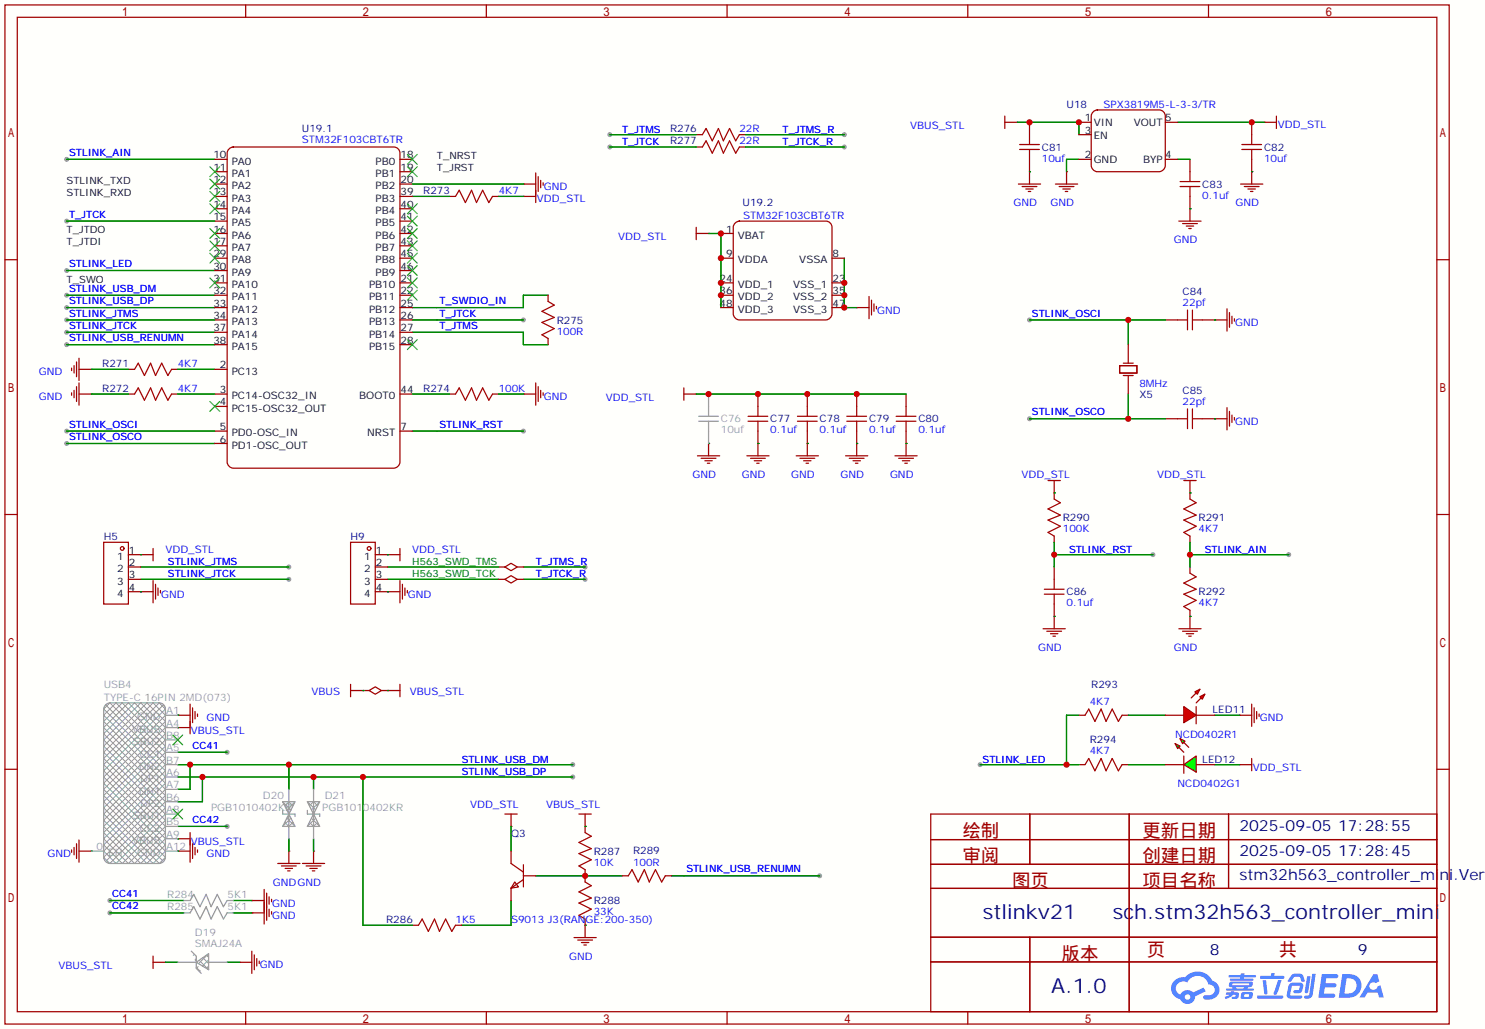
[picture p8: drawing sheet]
<svg xmlns="http://www.w3.org/2000/svg" width="306mm" height="212mm" viewBox="0 0 306 212" stroke-linecap="round" stroke-linejoin="round" font-family="sans-serif">
<path d="M0 0h305.6v211.6h-305.6z" fill="#fffffc"/>
<g fill="#999">
<circle cx="13.7" cy="32.8" r=".51"/>
<circle cx="13.7" cy="45.5" r=".51"/>
<circle cx="13.7" cy="55.6" r=".51"/>
<circle cx="13.7" cy="60.7" r=".51"/>
<circle cx="13.7" cy="63.2" r=".51"/>
<circle cx="13.7" cy="65.8" r=".51"/>
<circle cx="13.7" cy="68.3" r=".51"/>
<circle cx="13.7" cy="70.9" r=".51"/>
<circle cx="13.7" cy="88.6" r=".51"/>
<circle cx="13.7" cy="91.2" r=".51"/>
<circle cx="107.7" cy="65.8" r=".51"/>
<circle cx="107.7" cy="88.6" r=".51"/>
<circle cx="46.7" cy="169.9" r=".51"/>
<circle cx="22.6" cy="187.7" r=".51"/>
<circle cx="22.6" cy="185.2" r=".51"/>
<circle cx="46.7" cy="154.7" r=".51"/>
<circle cx="117.9" cy="157.2" r=".51"/>
<circle cx="168.7" cy="180.1" r=".51"/>
<circle cx="201.7" cy="157.2" r=".51"/>
<circle cx="237.2" cy="114" r=".51"/>
<circle cx="265.2" cy="114" r=".51"/>
<circle cx="211.8" cy="65.8" r=".51"/>
<circle cx="211.8" cy="86.1" r=".51"/>
<circle cx="59.4" cy="116.6" r=".51"/>
<circle cx="59.4" cy="119.1" r=".51"/>
<circle cx="125.5" cy="27.7" r=".51"/>
<circle cx="125.5" cy="30.2" r=".51"/>
<circle cx="173.7" cy="27.7" r=".51"/>
<circle cx="173.7" cy="30.2" r=".51"/>
<circle cx="117.9" cy="159.8" r=".51"/>
<circle cx="120.4" cy="116.6" r=".51"/>
<circle cx="120.4" cy="119.1" r=".51"/>
</g>
<g fill="none" stroke="#a10000" stroke-width=".25">
<path d="M1 1h297.2v209.6h-297.2zM3.6 3.6h292.1v204.4h-292.1zM50.5 1v2.6M100.1 1v2.6M149.6 1v2.6M199.1 1v2.6M248.7 1v2.6M1 53.4h2.6M295.7 53.4h2.5M1 105.8h2.6M295.7 105.8h2.5M1 158.2h2.6"/>
<path d="M295.7 158.2h2.5M50.5 208v2.6M100.1 208v2.6M149.6 208v2.6M199.1 208v2.6M248.7 208v2.6"/>
</g>
<g fill="#5487ff">
<path d="M272 200.3h2.7a.48 .48 0 0 1 .7 .4 .48 .48 0 0 1-.7 .4h-1.8l-.2 1.1h1.9a.43 .43 0 0 1 .4 .4 .43 .43 0 0 1-.5 .4h-1.9l-.2 1.3h1.7a.45 .45 0 0 1 .6 .2 .45 .45 0 0 1-.2 .6h-3.2z"/>
<path d="M282.6 200.3h.8l.4 1.5-.7 .3a.84 .84 0 0 0-1.2 .3 .84 .84 0 0 0 .3 1.1 .84 .84 0 0 0 1.1-.4l.1-.2 .6-.3 .7 2.5h-.9l-.3-1h-2.1l-.6 1h-1.1z"/>
<path d="M269 200.8h.7l-.5 3.1a.36 .36 0 0 1-.4 .3 .36 .36 0 0 1-.3-.3z"/>
<path d="M270 200.2h.7l-.6 4.3a1.13 1.13 0 0 1-1.8 .6l.2-.4h.8l.1-.2z"/>
<path d="M265.7 200.6l.6-.4h1a.77 .77 0 0 1 .9 .5l.3 1-.2 .2h-.5l-.3-.9-.2-.2-1 .1-.7 1-.6-.1v-.2z"/>
<path d="M265.3 202.4l.5-.3h1.7a.81 .81 0 0 1 .7 .5 .81 .81 0 0 1-.2 .8 .81 .81 0 0 1-.9 .8h-.7a.32 .32 0 0 1-.3-.3 .32 .32 0 0 1 .4-.3h.8l.2-.9-1.7 .1-.3 1.8 2.2 .1a.32 .32 0 0 1 .3 .4 .32 .32 0 0 1-.4 .2h-2.3l-.4-.3-.1-.5z"/>
<path d="M258.7 204.7h5a.33 .33 0 0 1 .4 .3 .33 .33 0 0 1-.4 .3h-4.9l-.1-.1z"/>
<path d="M263 201.5h.7l-.6 2a.98 .98 0 0 1-.8 1.1l-.2-.3z"/>
<path d="M259.8 201.6h.7l.3 2.5a.34 .34 0 0 1-.3 .4 .34 .34 0 0 1-.4-.3z"/>
<path d="M259.3 200.7h2.2l.2-.6h.6l-.1 .6h1.8a.32 .32 0 0 1 .3 .3 .32 .32 0 0 1-.4 .3h-4.5l-.1-.2z"/>
<path d="M252.3 204.1h.9l.1-.3h.7l-.1 .3h.9a.82 .82 0 0 1-.6 1.3h-.7v-.4l.7-.2v-.2l-.5-.1-.4 .5-1.1 .4-.2-.4 1-.5h-.8z"/>
<path d="M252.9 200.5h2.4l.1-.3h.7l-.1 .3h2.2l.3 .3-.3 .2h-2.2l-.1 .2h1.8l.2 .3-.2 .1h-4.5l-.1-.1v-.3h2l.1-.2h-2.3l-.1-.2z"/>
<path d="M276.2 200.3l-.7 4.9h1.6a2.5 2.5 0 0 0 3.1-2.5 2.5 2.5 0 0 0-3.1-2.4zM277.1 201.1a1.61 1.61 0 0 1 2 1.5 1.61 1.61 0 0 1-1.8 1.7h-.7z"/>
<path d="M253 202a.55 .55 0 0 0-.2 .8 .55 .55 0 0 0 .7 .2l.1 .3h-1.3v.3l5.5 .1 .2-.2-.2-.2h-1.2l.2-.3a.7 .7 0 0 0 .9-.3 .7 .7 0 0 0-.1-.8l-4.1-.1zM253.6 202.3l3.3-.1 .2 .1-.2 .3h-3.2zM254.3 203h1.7l-.1 .3h-1.5z"/>
<path d="M255.5 204.2a1.05 1.05 0 0 0-.1 1.2 2.91 2.91 0 0 0 2.2-.2 .98 .98 0 0 0 0-1.2h-1.6zM256.1 204.5l.8-.1 .1 .1v.3l-.2 .2-.8-.1z"/>
<path d="M241.7 201.6a2.23 2.23 0 0 0-.6 2.3 2.23 2.23 0 0 0 1.8 1.6 1.58 1.58 0 0 0 1.7 .9 1.58 1.58 0 0 0 1.3-1.5l2.2-1.1-.5-.7-2.1 1a1.65 1.65 0 0 0-2.6 .4 1.45 1.45 0 0 1-.8-1.9 1.45 1.45 0 0 1 2-.7l.2 .1a2.3 2.3 0 0 1 2.3-1.3 2.3 2.3 0 0 1 2.1 1.7 1.12 1.12 0 0 1 1.3 1 1.12 1.12 0 0 1-1.2 1.2h-.7a.45 .45 0 0 0-.5 .4 .45 .45 0 0 0 .4 .5 2.21 2.21 0 0 0 2.2-.5 2.21 2.21 0 0 0 .5-2.3 2.13 2.13 0 0 0-1.3-1.1 3.3 3.3 0 0 0-5.5-.7l-1.2 .1zM243.8 205a.57 .57 0 0 1 1.1 0 .57 .57 0 0 1-1.1 0z"/>
</g>
<g fill="none" stroke="#a10000" stroke-width=".25">
<path d="M44.2 37.8h2.5M44.2 32.8h2.5M44.2 35.3h2.5M47 30.7l.3-.2 .7-.3h33a1.27 1.27 0 0 1 1.3 1.3v63.5a1.35 1.35 0 0 1-1.3 1.3h-33a1.35 1.35 0 0 1-1.3-1.3v-63.5zM82.3 37.8h2.5M82.3 32.8h2.5M82.3 35.3h2.5M107.7 37.8h.1M107.7 37.8h2.5M110.2 35.6v6.1M110.7 36.3v3.1M111.3 37.1v1.5"/>
<path d="M111.8 37.6v.5M143.3 27.7h1.2l.8-1.3 1.3 2.6 1.2-2.6 1 2.6 1.3-2.6 1.3 2.6 .7-1.3h1.3M143.3 30.2h1.2l.8-1.2 1.3 2.5 1.2-2.5 1 2.5 1.3-2.5 1.3 2.5 .7-1.3h1.3M206.8 25.1h2.5M206.8 23.9v2.5M209.3 25.1h.1M209.5 37.8h4.6M209.8 30.7h4.1M209.8 29.7h4.1M210.3 38.4h3.1M211.1 38.9h1.5M211.6 39.4h.5"/>
<path d="M211.8 35.3h.1M211.8 25.1v4.6M211.8 30.7v7.1M217.2 37.8h4.5M217.9 38.4h3.1M218.7 38.9h1.5M219.2 39.4h.5M219.5 35.3h.1M219.5 35.3v2.5M222 25.1h2.5M222 27.7h2.5M222 32.8h2.5"/>
<path d="M224.8 23.1l.3-.2 .7-.3h12.7a1.27 1.27 0 0 1 1.3 1.3v10.1a1.35 1.35 0 0 1-1.3 1.3h-12.7a1.35 1.35 0 0 1-1.3-1.3v-10.1zM239.8 25.1h2.5M239.8 32.8h2.5M242.8 38.4h4.1M242.8 37.3h4.1M244.9 32.8v4.5M244.9 38.4v7.1M255.3 37.8h4.5M255.5 30.7h4.1M255.5 29.7h4.1M256 38.4h3.1M256.8 38.9h1.5"/>
<path d="M257.3 39.4h.5M257.6 35.3h.1M257.6 25.1v4.6M257.6 30.7v7.1M260.1 25.1h.1M260.1 25.1h2.5M262.6 23.9v2.5M44.2 40.4h2.5M44.2 48h2.5M44.2 45.5h2.5M44.2 58.2h2.5M44.2 55.6h2.5"/>
<path d="M44.2 53.1h2.5M44.2 50.5h2.5M44.2 42.9h2.5M82.3 40.4h2.5M82.3 48h2.5M82.3 45.5h2.5M82.3 58.2h2.5M82.3 55.6h2.5M82.3 53.1h2.5M82.3 50.5h2.5M82.3 42.9h2.5M92.5 40.4h1.2l.8-1.3 1.3 2.6 1.2-2.6 1 2.6 1.3-2.6 1.3 2.6 .7-1.3h1.3"/>
<path d="M107.7 40.4h.1M107.7 40.4h2.5M143.3 48h2.5M143.3 46.7v2.6M145.8 48h.1M148.3 48h2.6M148.3 58.2h2.6M148.3 53.1h2.6M151.2 46l.3-.3 .6-.2h17.8a1.27 1.27 0 0 1 1.3 1.2v17.8a1.35 1.35 0 0 1-1.3 1.3h-17.8a1.35 1.35 0 0 1-1.2-1.3v-17.8zM171.2 58.2h2.5M171.2 53.1h2.5M242.6 45.5h4.5"/>
<path d="M243.3 46h3.1M244.1 46.5h1.5M244.6 47h.5M244.9 42.9h.1M14.7 75.7v.5M15.2 75.2v1.5M15.7 74.4v3.1M15.7 79.5v3M16.3 75.9h2.5M16.3 73.7v4.5M16.3 78.7v4.6M18.8 75.9h.1"/>
<path d="M26.4 75.9h1.3l.7-1.2 1.3 2.5 1.3-2.5 1 2.5 1.3-2.5 1.2 2.5 .8-1.3h1.3M44.2 75.9h2.5M44.2 63.2h2.5M44.2 65.8h2.5M44.2 70.9h2.5M44.2 68.3h2.5M44.2 60.7h2.5M82.3 63.2h2.5M82.3 65.8h2.5M82.3 70.9h2.5M82.3 68.3h2.5M82.3 60.7h2.5"/>
<path d="M110.2 78.7v4.6M110.7 79.5v3M112.8 60.7v1.3l1.2 .7-2.5 1.3 2.5 1.3-2.5 1 2.5 1.3-2.5 1.2 1.3 .8v1.3M140.7 79.8v2.5M148.3 63.2h2.6M148.3 60.7h2.6M171.2 63.2h2.5M171.2 60.7h2.5M176.3 63.2h.1M176.3 63.2h2.5M178.8 61v4.5M179.3 61.7v3.1"/>
<path d="M179.8 62.5v1.5M180.3 63v.5M230.4 75.2h3.5v1.5h-3.5zM231.1 77.2h2.1M231.1 74.7h2.1M232.2 70.9v3.8M232.2 77.2v3.8M239.8 65.8h4.5M244.3 63.8v4M245.4 65.8h7.1M245.4 63.8v4M249.9 65.8h.1"/>
<path d="M252.5 63.5v4.6M253 64.3v3M253.5 65v1.5M254 65.5v.5M14.7 80.8v.5M15.2 80.3v1.5M16.3 81h2.5M18.8 81h.1M26.4 81h1.3l.7-1.2 1.3 2.5 1.3-2.5 1 2.5 1.3-2.5 1.2 2.5 .8-1.3h1.3M44.2 81h2.5M44.2 88.6h2.5M44.2 83.6h2.5"/>
<path d="M44.2 91.2h2.5M82.3 81h2.5M82.3 88.6h2.5M92.5 81h1.2l.8-1.2 1.3 2.5 1.2-2.5 1 2.5 1.3-2.5 1.3 2.5 .7-1.3h1.3M107.7 81h.1M107.7 81h2.5M111.3 80.3v1.5M111.8 80.8v.5M140.7 81h2.6M143.3 81h.1M143.5 93.7h4.6M144.3 94.2h3"/>
<path d="M145 94.7h1.6M145.5 95.2h.5M145.8 91.2h.1M145.8 91.2v2.5M153.7 93.7h4.5M153.9 86.6h4.1M153.9 85.6h4.1M154.4 94.2h3.1M155.2 94.7h1.5M155.7 95.2h.5M156 91.2h.1M156 81v4.6"/>
<path d="M156 86.6v7.1M163.8 93.7h4.6M164.1 86.6h4M164.1 85.6h4M164.6 94.2h3M165.4 94.7h1.5M165.9 95.2h.5M166.1 91.2h.1M166.1 81v4.6M166.1 86.6v7.1M174 93.7h4.6M174.2 86.6h4.1"/>
<path d="M174.2 85.6h4.1M174.8 94.2h3M175.5 94.7h1.5M176 95.2h.5M176.3 91.2h.1M176.3 81v4.6M176.3 86.6v7.1M184.1 93.7h4.6M184.4 86.6h4.1M184.4 85.6h4.1M184.9 94.2h3.1M185.7 94.7h1.5"/>
<path d="M186.2 95.2h.5M186.4 91.2h.1M186.4 81v4.6M186.4 86.6v7.1M215.6 98.8h2.6M216.9 98.8v3.8l1.3 .8-2.6 1.2 2.6 1.3-2.6 1 2.6 1.3-2.6 1.3 1.3 .7v1.3M239.8 86.1h4.5M243.6 98.8h2.5M244.3 84.1v4M244.9 98.8v3.8l1.2 .8-2.5 1.2 2.5 1.3-2.5 1 2.5 1.3-2.5 1.3 1.3 .7v1.3M245.4 86.1h7.1M245.4 84.1v4"/>
<path d="M249.9 86.1h.1M252.5 83.8v4.6M253 84.6v3M253.5 85.3v1.6M254 85.9v.5M216.9 101.3h.1M216.9 116.6v4.6M244.9 101.3h.1M244.9 116.6v1.3l1.2 .7-2.5 1.3 2.5 1.3-2.5 1 2.5 1.2-2.5 1.3 1.3 .8v3.8M214.6 129.3h4.6M214.9 122.2h4M214.9 121.2h4"/>
<path d="M215.4 129.8h3M216.2 130.3h1.5M216.7 130.8h.5M216.9 126.7h.1M216.9 122.2v7.1M242.6 129.3h4.5M243.3 129.8h3.1M244.1 130.3h1.5M244.6 130.8h.5M244.9 126.7h.1M36.6 149.6h.1M36.6 147.1h.1"/>
<path d="M36.6 149.6h2.5M36.6 147.1h2.5M39.1 144.8v6.1M39.6 145.5v3.1M40.1 146.3v1.5M40.6 146.8v.5M222 147.1h1.3l.7-1.3 1.3 2.5 1.3-2.5 1 2.5 1.3-2.5 1.2 2.5 .8-1.2h1.3M222 157.2h1.3l.7-1.2 1.3 2.5 1.3-2.5 1 2.5 1.3-2.5 1.2 2.5 .8-1.3h1.3M239.8 157.2h3.8M243.6 155.4v3.6M246.1 157.2h3.8M255 147.1h.1"/>
<path d="M255 157.2h.1M255 147.1h2.6M255 157.2h2.6M257.6 144.8v4.6M257.6 156v2.5M258.1 145.5v3.1M258.6 146.3v1.5M259.1 146.8v.5M14.7 174.8v.5M15.2 174.2v1.6M15.7 173.5v3M16.3 172.7v4.6"/>
<path d="M16.3 175h2.5M18.8 175h.1M36.6 172.5h.1M36.6 175h.1M36.6 175h2.5M36.6 172.5h2.5M39.1 171.2v6.1M39.6 173.5v3M40.1 174.2v1.6M40.6 174.8v.5M57.1 177.5h4.6M57.9 178.1h3.1"/>
<path d="M58.7 178.6h1.5M59.2 179.1h.5M59.4 175h.1M59.4 175v2.5M62.2 177.5h4.6M63 178.1h3M63.8 178.6h1.5M64.3 179.1h.5M64.5 175h.1M64.5 175v2.5M103.9 167.4h2.5M105.2 169.9h.1"/>
<path d="M105.2 167.4v2.5M119.1 167.4h2.6M120.4 169.9h.1M120.4 167.4v3.8l1.3 .8-2.6 1.2 2.6 1.3-2.6 1 2.6 1.3-2.6 1.3 1.3 .7v2.6l1.3 .7-2.6 1.3 2.6 1.3-2.6 1 2.6 1.2-2.6 1.3 1.3 .8v3.8M191.5 167.4h104.2v40.6h-104.2zM191.5 172.6h104.2M191.5 177.7h104.2M211.9 167.4v10.3M232.3 167.4v40.6M252.8 167.4v15.3M31.5 197.9h2.5M31.5 196.6v2.5"/>
<path d="M34 197.9h.1M49.3 197.9h.1M49.3 197.9h2.5M51.8 187.7h.1M51.8 185.2h.1M51.8 195.6v4.6M51.8 187.7h2.6M51.8 185.2h2.6M52.3 196.3v3.1M52.8 197.1v1.5M53.3 197.6v.5M54.4 182.9v7.1"/>
<path d="M54.9 183.6v5.6M55.4 184.4v1.5M55.4 186.9v1.6M55.9 184.9v.5M55.9 187.5v.5M84.8 190.2h1.3l.8-1.2 1.2 2.5 1.3-2.5 1 2.5 1.3-2.5 1.3 2.5 .7-1.3h1.3M118.1 192.8h4.6M118.9 193.3h3M119.6 193.8h1.6M120.1 194.3h.5M120.4 190.2h.1M128 180.1h1.3l.7-1.3 1.3 2.6 1.3-2.6 1 2.6 1.3-2.6 1.2 2.6 .8-1.3h1.3"/>
<path d="M191.5 182.7h104.2M191.5 192.7h104.2M191.5 197.8h104.2M211.9 192.7v15.3"/>
</g>
<g fill="none" stroke="#008700" stroke-width=".25">
<path d="M13.7 32.8h30.5M84.8 37.8h22.9M125.5 27.7h17.8M125.5 30.2h17.8M153.4 27.7h20.3M153.4 30.2h20.3M209.3 25.1h12.7v2.6M211.8 35.3h.1M222 32.8h-2.5v2.5M242.3 32.8h2.6M242.3 25.1h17.8M257.6 35.3h.1"/>
<path d="M13.7 45.5h30.5M13.7 55.6h30.5M84.8 40.4h7.7M102.6 40.4h5.1M145.8 48h2.5v15.2M173.7 53.1v10.1h2.6M244.9 42.9h.1M13.7 60.7h30.5M13.7 63.2h30.5M13.7 65.8h30.5M13.7 68.3h30.5M13.7 70.9h30.5"/>
<path d="M18.8 75.9h7.6M36.6 75.9h7.6M84.8 65.8h22.9M84.8 68.3h22.9v2.6h5.1M112.8 60.7h-5.1v2.5h-22.9M211.8 65.8h28M232.2 65.8v5.1M249.9 65.8h.1M13.7 88.6h30.5M13.7 91.2h30.5M18.8 81h7.6M36.6 81h7.6"/>
<path d="M84.8 88.6h22.9M84.8 81h7.7M102.6 81h5.1M143.3 81h43.1M145.8 91.2h.1M156 91.2h.1M166.1 91.2h.1M176.3 91.2h.1M186.4 91.2h.1M211.8 86.1h28M232.2 81v5.1M249.9 86.1h.1"/>
<path d="M29 116.6h30.4M29 119.1h30.4M79.8 116.6h22.8M79.8 119.1h22.8M216.9 101.3h.1M216.9 111.5v5.1M216.9 114h20.3M244.9 101.3h.1M244.9 114h20.3M244.9 111.5v5.1M216.9 126.7h.1M244.9 126.7h.1"/>
<path d="M36.6 149.6h.1M36.6 147.1h.1M36.6 154.7h10.1M36.6 157.2h81.3M36.6 159.8h81.3M39.1 157.2v5.1h-2.5M41.7 159.8v5h-5.1M59.4 157.2v5.1M64.5 159.8v2.5M74.7 159.8v30.4h10.1M201.7 157.2h20.3M222 147.1h-2.5v10.1"/>
<path d="M232.2 157.2h7.6M232.2 147.1h7.6M249.9 157.2h5.1M249.9 147.1h5.1M18.8 175h.1M36.6 172.5h.1M36.6 175h.1M36.6 169.9h10.1M59.4 172.5v2.5M64.5 172.5v2.5M105.2 169.9v5.1M120.4 169.9h.1"/>
<path d="M22.6 187.7h15.2M22.6 185.2h15.2M34 197.9h2.6M46.7 197.9h2.6M48 187.7h3.8M48 185.2h3.8M105.2 185.2v5h-10.2M110.2 180.1h17.8M120.4 190.2h.1M138.2 180.1h30.5"/>
</g>
<g fill="none" stroke="#3c3" stroke-width=".25">
<path d="M43.2 39.4l2 2M43.2 36.8l2 2.1M43.2 34.3l2 2M45.2 39.4l-2 2M45.2 36.8l-2 2.1M45.2 34.3l-2 2M83.8 31.8l2.1 2M83.8 34.3l2.1 2M85.9 31.8l-2.1 2M85.9 34.3l-2.1 2M43.2 57.2l2 2M43.2 52.1l2 2"/>
<path d="M43.2 49.5l2 2.1M43.2 47l2 2M43.2 41.9l2 2M45.2 57.2l-2 2M45.2 52.1l-2 2M45.2 49.5l-2 2.1M45.2 47l-2 2M45.2 41.9l-2 2M83.8 41.9l2.1 2M83.8 44.4l2.1 2.1M83.8 47l2.1 2M83.8 49.5l2.1 2.1"/>
<path d="M83.8 52.1l2.1 2M83.8 54.6l2.1 2M83.8 57.2l2.1 2M83.8 59.7l2.1 2M85.9 41.9l-2.1 2M85.9 44.4l-2.1 2.1M85.9 47l-2.1 2M85.9 49.5l-2.1 2.1M85.9 52.1l-2.1 2M85.9 54.6l-2.1 2M85.9 57.2l-2.1 2M85.9 59.7l-2.1 2"/>
<path d="M83.8 69.8l2.1 2.1M85.9 69.8l-2.1 2.1M43.2 82.5l2 2.1M45.2 82.5l-2 2.1"/>
</g>
<g fill="#0f0" stroke="#a10000" stroke-width=".25">
<path d="M243.6 157.2l2.5-1.8v3.4z"/>
<path d="M242.8 151.9l1 .5-.5 .5z"/>
<path d="M241.8 152.9l1 .5-.5 .5z"/>
</g>
<path d="M239.8 147.1h3.8M242.6 153.7l1 1M243.6 152.7l1 1M246.1 147.1h3.8M246.1 145.3v3.5M105.2 175v2.5l2.5 1.8M107.7 177.8v4.6M105.2 182.6v2.6M105.9 181.4l.8 1-1.5 .2zM107.7 180.1h2.5M107.7 180.8l-2.5 1.8" fill="none" stroke="#a10000" stroke-width=".25"/>
<g fill="#f00" stroke="#a10000" stroke-width=".25">
<path d="M243.6 145.3l2.5 1.8-2.5 1.5z"/>
<path d="M245.9 142.2l1-.5-.5 1z"/>
<path d="M246.9 143.3l1-.6-.5 1.1z"/>
</g>
<g fill="none" stroke="#a10000" stroke-width=".25">
<path d="M21.3 111.5h5.1v12.7h-5.1zM26.4 114h5.1M26.4 116.6h2.6M26.4 119.1h2.6M29 114h.1M31.5 112.8v2.5M31.5 119.4v4.6M72.1 111.5h5.1v12.7h-5.1zM77.2 114h5.1M77.2 116.6h2.6M77.2 119.1h2.6M79.8 114h.1"/>
<path d="M82.3 112.8v2.5M82.3 119.4v4.6M102.6 116.6h1.3M102.6 119.1h1.3M103.9 116.6l1.3-.8 1.2 .8-1.2 .7zM103.9 119.1l1.3-.7 1.2 .7-1.2 .8zM106.4 116.6h1.3M106.4 119.1h1.3M26.4 121.7h5.1M29 121.7h.1M32 120.1v3.1M32.5 120.9v1.5"/>
<path d="M33 121.4v.5M77.2 121.7h5.1M79.8 121.7h.1M82.8 120.1v3.1M83.3 120.9v1.5M83.8 121.4v.5M72.1 142h3.8M72.1 140.7v2.6M74.7 142h.1M75.9 142l1.3-.8 1.3 .8-1.3 .7zM78.5 142h3.8M79.8 142h.1"/>
<path d="M82.3 140.7v2.6M246.1 142.5l-1 1M247.1 143.5l-1 1"/>
<circle cx="25.1" cy="112.8" r=".38"/>
<circle cx="75.9" cy="112.8" r=".38"/>
</g>
<g fill="none" stroke="#999" stroke-width=".21">
<path d="M21.7 144.9l12.3 12.3-12.7 12.7 7.7 7.6 5-5-12.7-12.7 12.7-12.7-2.5-2.6-10.2 10.2 12.7 12.7-10.1 10.1-2.6-2.5 12.7-12.7-12.7-12.7 5.1-5.1 7.6 7.6-12.7 12.7 12.4 12.4M22.6 144.5l11.4 11.5-12.7 12.7 8.9 8.8 3.8-3.8-12.7-12.7 12.7-12.7-3.8-3.8-8.9 8.9 12.7 12.7-11.4 11.4-1.3-1.2 12.7-12.7-12.7-12.7 6.4-6.4 6.3 6.4-12.7 12.7 12.7 12.7-1.2 1.2-11.5-11.4 12.7-12.7-8.9-8.9-3.8 3.8 12.7 12.7-12.7 12.7 3.8 3.8 8.9-8.8-12.7-12.7 11.5-11.5 1.2 1.3-12.7 12.7 12.7 12.7-6.3 6.3-6.4-6.3 12.7-12.7-12.7-12.7zM33.7 144.9l-12.4 12.3 12.7 12.7-7.6 7.6-5.1-5 12.7-12.7-12.7-12.7 2.6-2.6 10.1 10.2-12.7 12.7 10.2 10.1 2.5-2.5-12.7-12.7 12.7-12.7-5-5.1-7.7 7.6 12.7 12.7-12.3 12.4M58.2 164.8l1.7 1.7M58.6 169.1l.8 .8 .9-.8M58.6 165.7l.8-.9 .9 .9M59 168.2l1.7 1.7M59.9 168.2l-1.7 1.7M60.7 164.8l-1.7 1.7M63.2 164.8l1.7 1.7M63.7 169.1l.8 .8 .9-.8M63.7 165.7l.8-.9 .9 .9"/>
<path d="M64.1 168.2l1.7 1.7M64.9 168.2l-1.7 1.7M65.8 164.8l-1.7 1.7M40 196.2l-.2 .3M40.2 197.4l.2 .2M40.4 197.1l-.2 .2M40.4 198.9l.8 .8M40.8 198.7l-.4 .4M41 197.4l1.9 2M41.2 199.6l-.2 .2M41.7 196.9l1.2 1.2M42.5 196.4l.4 .5"/>
<path d="M42.9 196.1l-2 2.1M42.9 197.4l-1.2 1.2M42.9 198.6l-.5 .5"/>
</g>
<g fill="none" stroke="#999" stroke-width=".25">
<path d="M143.8 86.6h4M143.8 85.6h4M145.8 81v4.6M145.8 86.6v4.6M21.6 145l.3-.2 .7-.3h10.2a1.27 1.27 0 0 1 1.2 1.3v30.5a1.35 1.35 0 0 1-1.2 1.2h-10.2a1.35 1.35 0 0 1-1.3-1.2v-30.5zM34 149.6h2.6M34 147.1h2.6M34 159.8h2.6M34 157.2h2.6M34 154.7h2.6M34 152.1h2.6M18.8 175h2.5"/>
<path d="M34 167.4h2.6M34 175h2.6M34 172.5h2.6M34 169.9h2.6M34 164.8h2.6M34 162.3h2.6M58.2 164.8h2.5l-1.3 2.6zM58.2 166.6v.8h2.5v.5M59.4 167.4l1.3 2.5h-2.5zM59.4 162.3v10.2M63.2 164.8h2.6l-1.3 2.6zM63.2 166.6v.8h2.6v.5"/>
<path d="M64.5 167.4l1.3 2.5h-2.6zM64.5 162.3v10.2M36.6 197.9h3.8M37.8 185.2h1.3l.8-1.3 1.2 2.5 1.3-2.5 1 2.5 1.3-2.5 1.3 2.5 .7-1.2h1.3M37.8 187.7h1.3l.8-1.3 1.2 2.6 1.3-2.6 1 2.6 1.3-2.6 1.3 2.6 .7-1.3h1.3M39.4 195.6l1 1v2.5l1 1.1M40.4 197.9l2.5-1.8v3.3zM42.9 197.9h3.8"/>
</g>
<path d="M35.6 151.1l2 2.1M37.6 151.1l-2 2.1M35.6 166.4l2 2M37.6 166.4l-2 2" fill="none" stroke="#3c3" stroke-width=".25"/>
<path d="M29 114h.1M79.8 114h.1M107.7 116.6h12.7M107.7 119.1h12.7M29 121.7h.1M79.8 121.7h.1M74.7 142h.1M79.8 142h.1" fill="none" stroke="#008700" stroke-width=".25"/>
<g fill="#c00">
<circle cx="148.3" cy="60.7" r=".63"/>
<circle cx="148.3" cy="58.2" r=".63"/>
<circle cx="148.3" cy="53.1" r=".63"/>
<circle cx="148.3" cy="48" r=".63"/>
<circle cx="173.7" cy="63.2" r=".63"/>
<circle cx="173.7" cy="60.7" r=".63"/>
<circle cx="173.7" cy="58.2" r=".63"/>
<circle cx="145.8" cy="81" r=".63"/>
<circle cx="156" cy="81" r=".63"/>
<circle cx="166.1" cy="81" r=".63"/>
<circle cx="176.3" cy="81" r=".63"/>
<circle cx="39.1" cy="157.2" r=".63"/>
<circle cx="59.4" cy="157.2" r=".63"/>
<circle cx="120.4" cy="180.1" r=".63"/>
<circle cx="219.5" cy="157.2" r=".63"/>
<circle cx="216.9" cy="114" r=".63"/>
<circle cx="244.9" cy="114" r=".63"/>
<circle cx="232.2" cy="65.8" r=".63"/>
<circle cx="232.2" cy="86.1" r=".63"/>
<circle cx="222" cy="25.1" r=".63"/>
<circle cx="211.8" cy="25.1" r=".63"/>
<circle cx="257.6" cy="25.1" r=".63"/>
<circle cx="74.7" cy="159.8" r=".63"/>
<circle cx="64.5" cy="159.8" r=".63"/>
<circle cx="41.7" cy="159.8" r=".63"/>
</g>
<g font-size="4.2" fill="#000080">
<text x="202.2" y="189">stlinkv21</text>
<text x="229" y="189">sch.stm32h563_controller_mini</text>
<text x="216.3" y="204.2">A.1.0</text>
</g>
<g font-size="3.8" fill="#a00000">
<text x="198" y="172.2">绘制</text>
<text x="235.1" y="172.2">更新日期</text>
<text x="198" y="177.3">审阅</text>
<text x="235.1" y="177.3">创建日期</text>
<text x="208.2" y="182.4">图页</text>
<text x="235.1" y="182.4">项目名称</text>
<text x="218.4" y="197.4">版本</text>
<text x="236" y="196.6">页</text>
<text x="263.1" y="196.6">共</text>
</g>
<g font-size="3.2" fill="#000080">
<text x="255" y="170.9">2025-09-05</text>
<text x="275.3" y="170.9">17:28:55</text>
<text x="255" y="176">2025-09-05</text>
<text x="275.3" y="176">17:28:45</text>
<text x="255" y="181">stm32h563_controller_mini.Ver.</text>
<text x="248.9" y="196.3">8</text>
<text x="279.4" y="196.3">9</text>
</g>
<g font-size="2.1" fill="#000080">
<text x="219.5" y="22.2">U18</text>
<text x="62.1" y="27.2">U19.1</text>
<text x="137.9" y="27.1">R276</text>
<text x="137.9" y="29.7">R277</text>
<text x="214.4" y="31">C81</text>
<text x="260.1" y="31">C82</text>
<text x="87.1" y="39.9">R273</text>
<text x="247.4" y="38.6">C83</text>
<text x="152.8" y="42.4">U19.2</text>
<text x="243.3" y="60.6">C84</text>
<text x="114.6" y="66.6">R275</text>
<text x="21" y="75.4">R271</text>
<text x="21" y="80.5">R272</text>
<text x="87.1" y="80.5">R274</text>
<text x="234.5" y="81.9">X5</text>
<text x="243.3" y="80.9">C85</text>
<text x="158.5" y="86.8">C77</text>
<text x="168.7" y="86.8">C78</text>
<text x="178.8" y="86.8">C79</text>
<text x="189" y="86.8">C80</text>
<text x="218.7" y="107.2">R290</text>
<text x="246.6" y="107.2">R291</text>
<text x="21.3" y="111.1">H5</text>
<text x="72.1" y="111.1">H9</text>
<text x="219.5" y="122.4">C86</text>
<text x="246.6" y="122.4">R292</text>
<text x="224.5" y="141.6">R293</text>
<text x="249.5" y="146.6">LED11</text>
<text x="224.2" y="152.8">R294</text>
<text x="247.4" y="156.8">LED12</text>
<text x="105.2" y="172">Q3</text>
<text x="122.2" y="175.8">R287</text>
<text x="130.3" y="175.7">R289</text>
<text x="122.2" y="185.9">R288</text>
<text x="79.5" y="189.7">R286</text>
</g>
<g font-size="2.1" fill="#00f">
<text x="227.1" y="22.2">SPX3819M5-L-3-3/TR</text>
<text x="62.1" y="29.3">STM32F103CBT6TR</text>
<text x="128" y="27.3">T_JTMS</text>
<text x="128" y="29.8">T_JTCK</text>
<text x="152.2" y="27.1">22R</text>
<text x="152.2" y="29.7">22R</text>
<text x="161" y="27.3">T_JTMS_R</text>
<text x="161" y="29.8">T_JTCK_R</text>
<text x="187.3" y="26.5">VBUS_STL</text>
<text x="262.9" y="26.3">VDD_STL</text>
<text x="14.2" y="32.1">STLINK_AIN</text>
<text x="214.4" y="33.2">10uf</text>
<text x="260.1" y="33.2">10uf</text>
<text x="102.6" y="39.9">4K7</text>
<text x="110.5" y="41.6">VDD_STL</text>
<text x="111.9" y="39.1">GND</text>
<text x="247.4" y="40.9">0.1uf</text>
<text x="14.2" y="44.8">T_JTCK</text>
<text x="152.9" y="44.9">STM32F103CBT6TR</text>
<text x="208.5" y="42.4">GND</text>
<text x="216.2" y="42.4">GND</text>
<text x="254.3" y="42.4">GND</text>
<text x="127.2" y="49.4">VDD_STL</text>
<text x="241.6" y="50">GND</text>
<text x="14.2" y="54.9">STLINK_LED</text>
<text x="14.2" y="60">STLINK_USB_DM</text>
<text x="14.2" y="62.5">STLINK_USB_DP</text>
<text x="14.2" y="65.1">STLINK_JTMS</text>
<text x="90.4" y="62.5">T_SWDIO_IN</text>
<text x="90.4" y="65.1">T_JTCK</text>
<text x="180.5" y="64.5">GND</text>
<text x="212.3" y="65.1">STLINK_OSCI</text>
<text x="243.3" y="62.9">22pf</text>
<text x="14.2" y="67.6">STLINK_JTCK</text>
<text x="14.2" y="70.2">STLINK_USB_RENUMN</text>
<text x="90.4" y="67.6">T_JTMS</text>
<text x="114.6" y="68.8">100R</text>
<text x="254.1" y="67">GND</text>
<text x="8" y="77.1">GND</text>
<text x="36.6" y="75.4">4K7</text>
<text x="8" y="82.2">GND</text>
<text x="36.6" y="80.5">4K7</text>
<text x="102.6" y="80.5">100K</text>
<text x="111.9" y="82.2">GND</text>
<text x="124.7" y="82.4">VDD_STL</text>
<text x="234.4" y="79.6">8MHz</text>
<text x="243.3" y="83.2">22pf</text>
<text x="14.2" y="87.9">STLINK_OSCI</text>
<text x="90.4" y="87.9">STLINK_RST</text>
<text x="158.5" y="89.1">0.1uf</text>
<text x="168.7" y="89.1">0.1uf</text>
<text x="178.8" y="89.1">0.1uf</text>
<text x="189" y="89.1">0.1uf</text>
<text x="212.3" y="85.4">STLINK_OSCO</text>
<text x="254.1" y="87.3">GND</text>
<text x="14.2" y="90.5">STLINK_OSCO</text>
<text x="142.5" y="98.3">GND</text>
<text x="152.7" y="98.3">GND</text>
<text x="162.8" y="98.3">GND</text>
<text x="173" y="98.3">GND</text>
<text x="183.1" y="98.3">GND</text>
<text x="210.2" y="98.2">VDD_STL</text>
<text x="238.1" y="98.2">VDD_STL</text>
<text x="34" y="113.6">VDD_STL</text>
<text x="84.8" y="113.6">VDD_STL</text>
<text x="218.7" y="109.5">100K</text>
<text x="220" y="113.6">STLINK_RST</text>
<text x="246.6" y="109.5">4K7</text>
<text x="247.9" y="113.6">STLINK_AIN</text>
<text x="34.5" y="116.2">STLINK_JTMS</text>
<text x="34.5" y="118.7">STLINK_JTCK</text>
<text x="110.2" y="116.2">T_JTMS_R</text>
<text x="110.2" y="118.7">T_JTCK_R</text>
<text x="33.1" y="122.9">GND</text>
<text x="83.9" y="122.9">GND</text>
<text x="219.5" y="124.7">0.1uf</text>
<text x="246.6" y="124.7">4K7</text>
<text x="213.6" y="133.9">GND</text>
<text x="241.6" y="133.9">GND</text>
<text x="64.1" y="142.8">VBUS</text>
<text x="84.3" y="142.8">VBUS_STL</text>
<text x="42.5" y="148.3">GND</text>
<text x="224.2" y="145">4K7</text>
<text x="259.2" y="148.3">GND</text>
<text x="39.2" y="150.8">VBUS_STL</text>
<text x="39.6" y="154">CC41</text>
<text x="224.2" y="155.1">4K7</text>
<text x="241.8" y="151.6">NCD0402R1</text>
<text x="95" y="156.8">STLINK_USB_DM</text>
<text x="95" y="159.4">STLINK_USB_DP</text>
<text x="202.2" y="156.8">STLINK_LED</text>
<text x="242.3" y="161.9">NCD0402G1</text>
<text x="257.8" y="158.4">VDD_STL</text>
<text x="96.7" y="166.2">VDD_STL</text>
<text x="112.3" y="166.2">VBUS_STL</text>
<text x="39.2" y="173.7">VBUS_STL</text>
<text x="39.6" y="169.2">CC42</text>
<text x="9.8" y="176.2">GND</text>
<text x="42.5" y="176.3">GND</text>
<text x="122.2" y="178">10K</text>
<text x="130.3" y="178">100R</text>
<text x="141.2" y="179.4">STLINK_USB_RENUMN</text>
<text x="23.1" y="184.5">CC41</text>
<text x="56.1" y="182.1">GNDGND</text>
<text x="23.1" y="187">CC42</text>
<text x="56" y="188.9">GND</text>
<text x="56" y="186.4">GND</text>
<text x="93.7" y="189.7">1K5</text>
<text x="105.2" y="189.8">S9013 J3(RANGE:200-350)</text>
<text x="122.2" y="188.2">33K</text>
<text x="117.1" y="197.4">GND</text>
<text x="12" y="199.2">VBUS_STL</text>
<text x="53.5" y="199.1">GND</text>
</g>
<g font-size="2.1">
<text x="223.2" y="25">1</text>
<text x="223.2" y="27.5">3</text>
<text x="225" y="26">VIN</text>
<text x="225" y="28.5">EN</text>
<text x="233.3" y="26">VOUT</text>
<text x="239.8" y="25">5</text>
<text x="43.9" y="35.1">11</text>
<text x="43.9" y="32.6">10</text>
<text x="47.7" y="33.8">PA0</text>
<text x="77.3" y="33.8">PB0</text>
<text x="82.4" y="32.6">18</text>
<text x="82.4" y="35.1">19</text>
<text x="89.9" y="35.2">T_JRST</text>
<text x="89.9" y="32.7">T_NRST</text>
<text x="223.2" y="32.6">2</text>
<text x="225" y="33.6">GND</text>
<text x="235.2" y="33.6">BYP</text>
<text x="239.8" y="32.6">4</text>
<text x="13.7" y="37.8">STLINK_TXD</text>
<text x="13.7" y="40.3">STLINK_RXD</text>
<text x="43.9" y="40.2">13</text>
<text x="43.9" y="37.7">12</text>
<text x="47.7" y="41.5">PA3</text>
<text x="47.7" y="38.9">PA2</text>
<text x="47.7" y="36.4">PA1</text>
<text x="77.3" y="36.4">PB1</text>
<text x="77.3" y="38.9">PB2</text>
<text x="77.3" y="41.5">PB3</text>
<text x="82.4" y="37.7">20</text>
<text x="82.4" y="40.2">39</text>
<text x="13.7" y="47.9">T_JTDO</text>
<text x="43.9" y="47.8">16</text>
<text x="43.9" y="45.3">15</text>
<text x="43.9" y="42.7">14</text>
<text x="47.7" y="46.5">PA5</text>
<text x="47.7" y="44">PA4</text>
<text x="77.3" y="44">PB4</text>
<text x="77.3" y="46.5">PB5</text>
<text x="82.4" y="42.7">40</text>
<text x="82.4" y="45.3">41</text>
<text x="82.4" y="47.8">42</text>
<text x="149.4" y="47.8">1</text>
<text x="13.7" y="50.5">T_JTDI</text>
<text x="43.9" y="52.9">29</text>
<text x="43.9" y="50.4">17</text>
<text x="47.7" y="51.6">PA7</text>
<text x="47.7" y="49.1">PA6</text>
<text x="77.3" y="49.1">PB6</text>
<text x="77.3" y="51.6">PB7</text>
<text x="82.4" y="50.4">43</text>
<text x="82.4" y="52.9">45</text>
<text x="149.4" y="52.9">9</text>
<text x="151.8" y="49.1">VBAT</text>
<text x="171.3" y="52.9">8</text>
<text x="13.7" y="58.1">T_SWO</text>
<text x="43.9" y="58">31</text>
<text x="43.9" y="55.4">30</text>
<text x="47.7" y="59.2">PA10</text>
<text x="47.7" y="56.7">PA9</text>
<text x="47.7" y="54.2">PA8</text>
<text x="75.9" y="59.2">PB10</text>
<text x="77.3" y="54.2">PB8</text>
<text x="77.3" y="56.7">PB9</text>
<text x="82.4" y="55.4">46</text>
<text x="82.4" y="58">21</text>
<text x="148.1" y="58">24</text>
<text x="151.8" y="54.2">VDDA</text>
<text x="151.8" y="59.2">VDD_1</text>
<text x="163.2" y="59.2">VSS_1</text>
<text x="164.5" y="54.2">VSSA</text>
<text x="171.3" y="58">23</text>
<text x="43.9" y="65.6">34</text>
<text x="43.9" y="63.1">33</text>
<text x="43.9" y="60.5">32</text>
<text x="47.7" y="64.3">PA12</text>
<text x="47.7" y="61.8">PA11</text>
<text x="75.9" y="61.8">PB11</text>
<text x="75.9" y="64.3">PB12</text>
<text x="82.4" y="60.5">22</text>
<text x="82.4" y="63.1">25</text>
<text x="82.4" y="65.6">26</text>
<text x="148.1" y="63.1">48</text>
<text x="148.1" y="60.5">36</text>
<text x="151.8" y="64.3">VDD_3</text>
<text x="151.8" y="61.8">VDD_2</text>
<text x="163.2" y="64.3">VSS_3</text>
<text x="163.2" y="61.8">VSS_2</text>
<text x="171.3" y="63.1">47</text>
<text x="171.3" y="60.5">35</text>
<text x="43.9" y="70.7">38</text>
<text x="43.9" y="68.1">37</text>
<text x="47.7" y="71.9">PA15</text>
<text x="47.7" y="69.4">PA14</text>
<text x="47.7" y="66.9">PA13</text>
<text x="75.9" y="66.9">PB13</text>
<text x="75.9" y="69.4">PB14</text>
<text x="75.9" y="71.9">PB15</text>
<text x="82.4" y="68.1">27</text>
<text x="82.4" y="70.7">28</text>
<text x="45.3" y="75.8">2</text>
<text x="47.7" y="77">PC13</text>
<text x="45.3" y="83.4">4</text>
<text x="45.3" y="80.8">3</text>
<text x="47.7" y="82.1">PC14-OSC32_IN</text>
<text x="73.9" y="82.1">BOOT0</text>
<text x="82.4" y="80.8">44</text>
<text x="45.3" y="88.5">5</text>
<text x="47.7" y="84.6">PC15-OSC32_OUT</text>
<text x="47.7" y="89.7">PD0-OSC_IN</text>
<text x="75.6" y="89.7">NRST</text>
<text x="82.4" y="88.5">7</text>
<text x="45.3" y="91">6</text>
<text x="47.7" y="92.3">PD1-OSC_OUT</text>
<text x="26.5" y="113.9">1</text>
<text x="77.3" y="113.9">1</text>
<text x="24.1" y="115.1">1</text>
<text x="24.1" y="117.7">2</text>
<text x="26.5" y="116.4">2</text>
<text x="26.5" y="118.9">3</text>
<text x="74.9" y="115.1">1</text>
<text x="74.9" y="117.7">2</text>
<text x="77.3" y="116.4">2</text>
<text x="77.3" y="118.9">3</text>
<text x="24.1" y="120.2">3</text>
<text x="24.1" y="122.7">4</text>
<text x="26.5" y="121.5">4</text>
<text x="74.9" y="120.2">3</text>
<text x="74.9" y="122.7">4</text>
<text x="77.3" y="121.5">4</text>
</g>
<g font-size="2.1" fill="#999">
<text x="148.3" y="86.8">C76</text>
<text x="148.3" y="89.1">10uf</text>
<text x="21.3" y="141.6">USB4</text>
<text x="21.3" y="144.1">TYPE-C 16PIN 2MD(073)</text>
<text x="28.2" y="148.1">GND</text>
<text x="34.2" y="149.4">A4</text>
<text x="34.2" y="146.9">A1</text>
<text x="27.2" y="150.7">VBUS</text>
<text x="27.3" y="153.2">SBU2</text>
<text x="28.8" y="155.8">CC1</text>
<text x="34.2" y="154.5">A5</text>
<text x="34.2" y="152">B8</text>
<text x="28.5" y="158.3">DN2</text>
<text x="28.8" y="160.8">DP1</text>
<text x="34.2" y="159.6">A6</text>
<text x="34.2" y="157">B7</text>
<text x="28.5" y="163.4">DN1</text>
<text x="28.8" y="165.9">DP2</text>
<text x="34.2" y="164.7">B6</text>
<text x="34.2" y="167.2">A8</text>
<text x="34.2" y="162.1">A7</text>
<text x="43.4" y="166.8">PGB1010402KR</text>
<text x="54.1" y="164.3">D20</text>
<text x="66.3" y="166.8">PGB1010402KR</text>
<text x="66.8" y="164.3">D21</text>
<text x="27.2" y="173.5">VBUS</text>
<text x="27.3" y="168.5">SBU1</text>
<text x="28.8" y="171">CC2</text>
<text x="34.2" y="172.3">A9</text>
<text x="34.2" y="169.7">B5</text>
<text x="19.9" y="174.8">0</text>
<text x="22.3" y="176.1">EH</text>
<text x="28.2" y="176.1">GND</text>
<text x="34.2" y="174.8">A12</text>
<text x="34.4" y="184.7">R284</text>
<text x="46.8" y="184.7">5K1</text>
<text x="34.4" y="187.2">R285</text>
<text x="46.8" y="187.2">5K1</text>
<text x="40.1" y="192.5">D19</text>
<text x="40.1" y="194.7">SMAJ24A</text>
</g>
<g font-size="2.1" fill="#393">
<text x="84.8" y="116.2">H563_SWD_TMS</text>
<text x="84.8" y="118.7">H563_SWD_TCK</text>
</g>
</svg>
